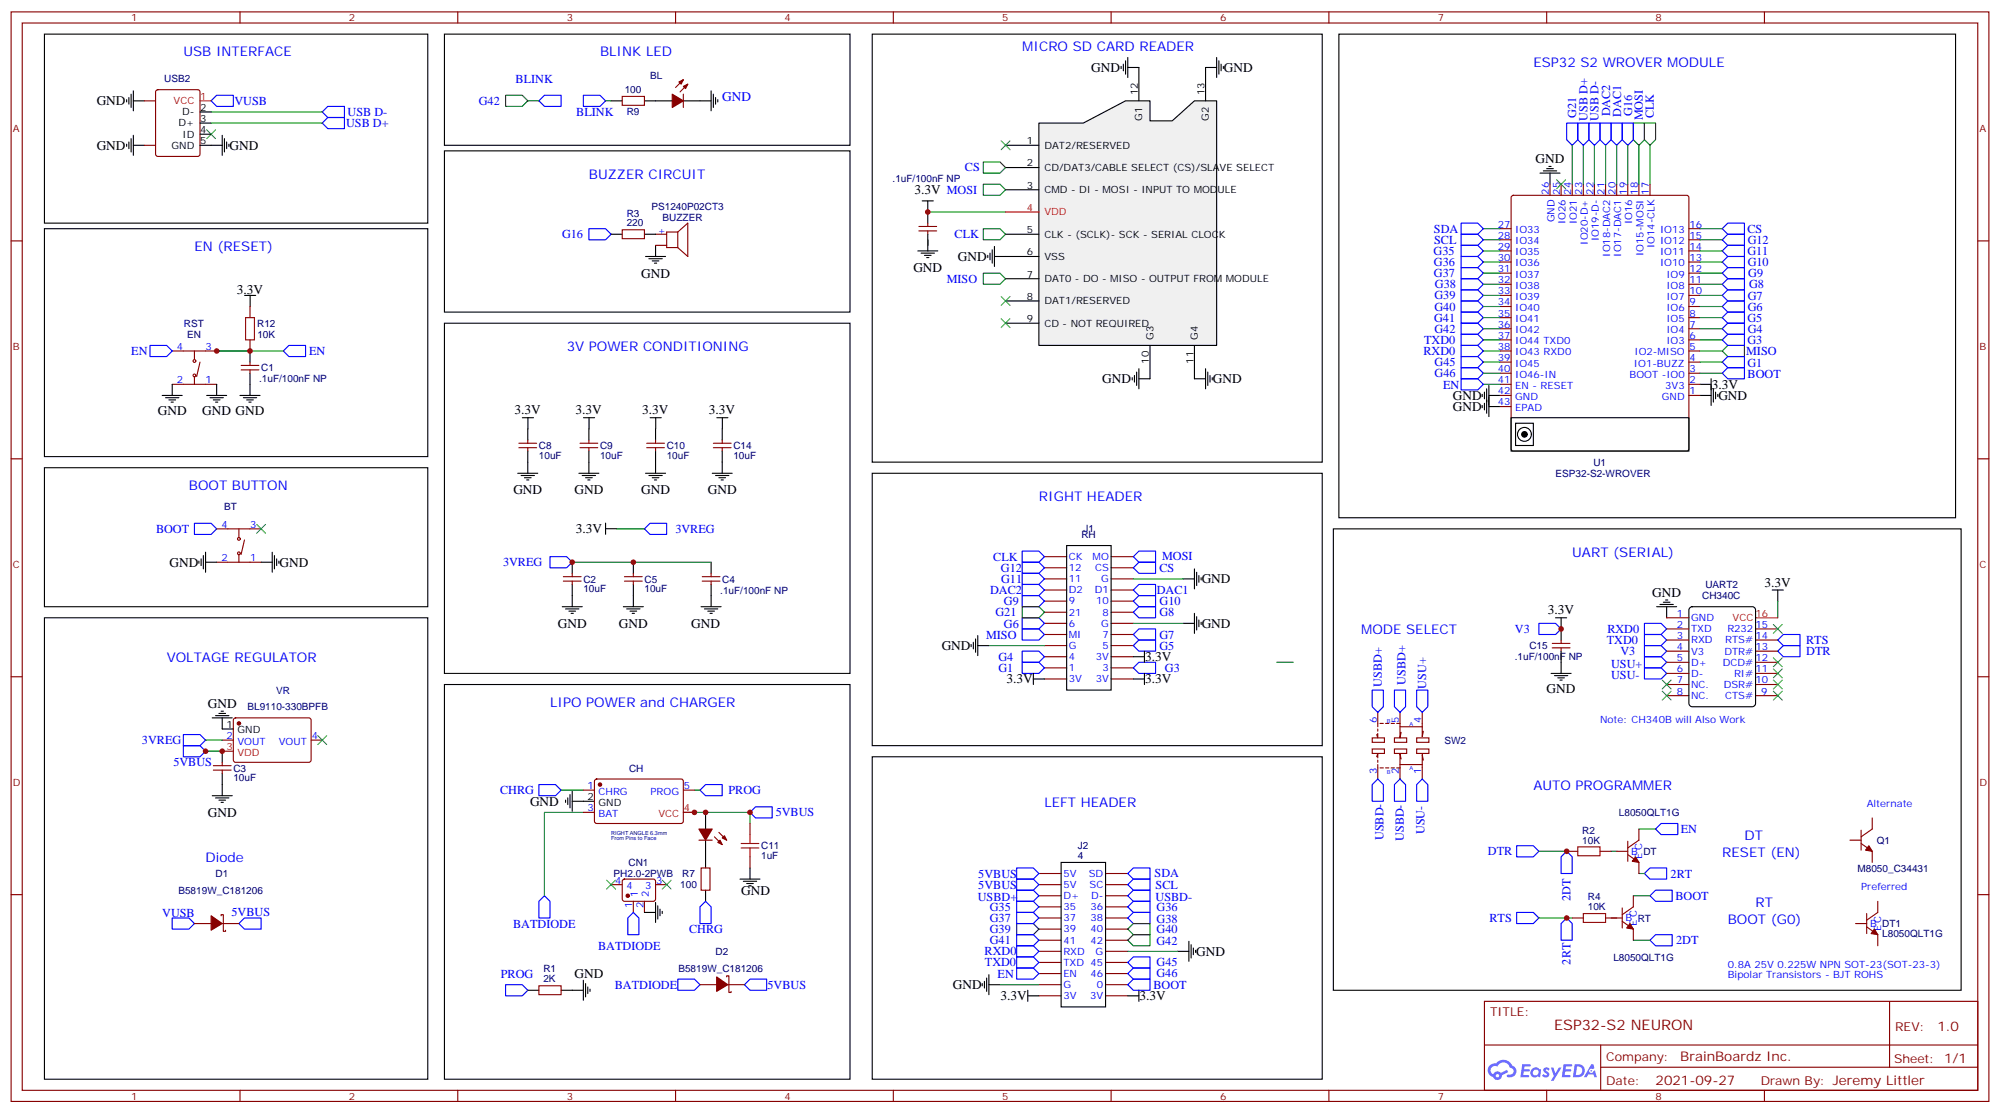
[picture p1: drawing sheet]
<svg xmlns="http://www.w3.org/2000/svg" width="635mm" height="353mm" viewBox="0 0 635 353" stroke-linecap="round" stroke-linejoin="round" font-family="sans-serif">
<g fill="none" stroke="#870000" stroke-width=".35">
<path d="M3.5 3.8h628v345.7h-628zM7.1 7.3h620.8v338.7h-620.8zM76.2 3.8v3.5M145.3 3.8v3.5M214.5 3.8v3.5M283.6 3.8v3.5M352.8 3.8v3.5M421.9 3.8v3.5M491.1 3.8v3.5M560.2 3.8v3.5M3.5 76.4h3.6M627.9 76.4h3.6"/>
<path d="M3.5 145.6h3.6M627.9 145.6h3.6M3.5 214.7h3.6M627.9 214.7h3.6M3.5 283.9h3.6M627.9 283.9h3.6M471.3 317.7h156.6v28.3h-156.6zM599.9 317.8v20.8M471.3 331.6h156.5M508.2 338.6h119.6M508.2 331.6v14.1M76.2 346v3.5"/>
<path d="M145.3 346v3.5M214.5 346v3.5M283.6 346v3.5M352.8 346v3.5M421.9 346v3.5M491.1 346v3.5M560.2 346v3.5"/>
</g>
<g fill="#5487ff">
<path d="M490.3 338.9a1.22 1.22 0 0 1 1.7 .3l-.4 .6a.47 .47 0 0 0-.3-.4 .47 .47 0 0 0-.5 .1l.2 .3a1.14 1.14 0 0 1 .7 1.7 1.14 1.14 0 0 1-1.9 0l-.2-.2 .5-.5 .7 .4a.29 .29 0 0 0 .4-.2 .29 .29 0 0 0-.3-.4 1.04 1.04 0 0 1-.6-1.7z"/>
<path d="M483.3 337.7h2.4l.3 .2-.1 .5h-1.9l-.1 .9h1.5l.3 .3-.3 .4h-1.6l-.2 1.1 1.7 .1 .2 .3-.1 .3h-2.7z"/>
<path d="M496.5 337.7l2.6 .2-.1 .5h-1.8l-.1 .9h1.5l.3 .3-.4 .4h-1.6l-.1 1.1 1.7 .1 .2 .3-.2 .3h-2.6z"/>
<path d="M505.2 337.7h.7l.3 1.2-.6 .3a.69 .69 0 0 0-1 .3 .69 .69 0 0 0 .5 1 .69 .69 0 0 0 .8-.6l.5-.3 .6 2.2h-.8l-.2-.9h-1.8l-.5 .9h-.8z"/>
<path d="M492.4 338.8h.8l.6 1.8 1.1-1.8h.9l-2.6 4.2h-.8l.9-1.6z"/>
<path d="M500 337.7l-.6 4.1h1.3a2.11 2.11 0 0 0 2.5-2.1 2.11 2.11 0 0 0-2.5-2zM500.7 338.4a1.43 1.43 0 0 1 1.6 1.6 1.43 1.43 0 0 1-2 1.1z"/>
<path d="M486.3 339.3a1.54 1.54 0 0 0-.1 2.1 1.54 1.54 0 0 0 2.2 .2l.6 .2 .3-2.3-.6-.3a1.49 1.49 0 0 0-2.4 .1zM486.6 340.3a.94 .94 0 0 1 1.8 0 .94 .94 0 0 1-1.8 0z"/>
<path d="M473 338.1a2.18 2.18 0 0 0 1.1 3.7 1.44 1.44 0 0 0 1.6 .9 1.44 1.44 0 0 0 1.2-1.5l2-1-.5-.7-1.9 .9a1.47 1.47 0 0 0-2.4 .5 1.39 1.39 0 0 1-.7-2 1.39 1.39 0 0 1 2-.4 2.12 2.12 0 0 1 2.2-1.3 2.12 2.12 0 0 1 1.9 1.6 1.14 1.14 0 0 1 1.1 1.5 1.14 1.14 0 0 1-1.7 .7 .43 .43 0 0 0-.5 .3 .43 .43 0 0 0 .4 .5 1.98 1.98 0 0 0 2.5-1.2 1.98 1.98 0 0 0-1.2-2.5 3.1 3.1 0 0 0-5.3-.7l-.9 .1zM474.9 341.3a.55 .55 0 0 1 1.1 0 .55 .55 0 0 1-1.1 0z"/>
<circle cx="505.2" cy="339.8" r=".26"/>
</g>
<g fill="none" stroke="#000" stroke-width=".35">
<path d="M14.1 10.8h121.7v60h-121.7zM141.1 10.8h128.8v35.3h-128.8zM276.9 10.8h142.9v135.8h-142.9zM194 32h3.6M204.6 32h8.8M217 32h8.8M225.8 28.8v6.4M226.5 29.9v4.2M227.2 30.9v2.2M227.9 31.6v.7M67 46.1h3.6M70.6 42.9v6.4"/>
<path d="M71.3 44v4.2M72 45v2.2M72.7 45.8v.7M208.1 77.9v3.5M205 81.4h6.3M206 82.1h4.3M207.1 82.8h2.1M207.8 83.5h.7M179.6 253.9v.7M180.3 253.2v2.1M181 252.1v4.3M181.7 254.2h3.5"/>
<path d="M181.7 251.1v6.3M224 271.9v3.5M234.9 278.9h6.4M236 279.6h4.2M238.1 275.4v3.5M224 282.5v3.5M237.1 280.4h2.1M237.8 281.1h.7M181.7 314.2h3.5M185.2 311v6.4M185.9 312.1v4.2M186.6 313.2v2.1"/>
<path d="M187.3 313.9v.7"/>
</g>
<path d="M217 257.8h21.1v3.5" fill="none" stroke="#008700" stroke-width=".35"/>
<path d="M68.8 30.2h5.3v3.6h-5.3l-1.8-1.8zM104.1 37.3h5.3v3.5h-5.3l-1.8-1.7zM104.1 33.8h5.3v3.5h-5.3l-1.8-1.8zM222.2 250.7l1.8-1.7h5.3v3.5h-5.3zM239.9 256h5.3v3.5h-5.3l-1.8-1.7zM160.5 312.5h5.3l1.8 1.7-1.8 1.8h-5.3z" fill="none" stroke="#00f" stroke-width=".35"/>
<path d="M197.6 30.6h7v2.8h-7zM217 25.3l-2.5 2.5M217 29.9v4.2M218.4 26.7l-2.5 2.5M222.6 275.4h2.8v7.1h-2.8z" fill="none" stroke="#870000" stroke-width=".35"/>
<g fill="#870000" stroke="#870000" stroke-width=".35">
<path d="M213.4 29.9l3.6 2.1-3.6 2.1z"/>
<path d="M217 27.4l1.4-.7-.7 1.4z"/>
<path d="M215.5 26l1.5-.7-.7 1.4z"/>
</g>
<path d="M329.8 39.1h14.2l13.4-7.1h7.7v6.3h7.1l7-6.3h7.1v77.6h-56.5z" fill="#f0f0f0" stroke="#000" stroke-width=".35"/>
<g fill="none" stroke="#000" stroke-width=".35">
<path d="M357.4 19.3v4.2M358.1 18.2v6.4M386.3 18.2v6.4M387 19.3v4.2M425.1 10.8h195.8v153.5h-195.8zM40.2 31.6v.7M40.9 30.9v2.2M41.6 29.9v4.2M42.3 32h3.6M42.3 28.8v6.4M63.5 35.5h3.5M63.5 39.1h3.5"/>
<path d="M356 21.1v.7M356.7 20.4v2.1M358.1 21.4h3.5v10.6M386.3 21.4h-3.5v10.6M387.7 20.4v2.1M388.4 21.1v.7M40.2 45.8v.7M40.9 45v2.2M41.6 44v4.2M42.3 46.1h3.6M42.3 42.9v6.4M63.5 46.1h3.5"/>
<path d="M63.5 42.6h3.5M141.1 47.9h128.8v51.1h-128.8zM319.3 46.1h10.5M319.3 53.2h10.5M488.9 54.9h6.4M490 54.2h4.2M491.1 53.5h2.1M491.8 52.8h.7M492.1 54.9v3.6M14.1 72.6h121.7v72.3h-121.7zM194 74.3h3.6M204.6 74.3h3.5"/>
<path d="M291.4 79.6h6.3M292.8 63.7h3.5M294.6 63.7v7.1M294.6 74.3v5.3M315 79.3v4.2M315.7 78.2v6.4M319.3 60.2h10.5M319.3 74.3h10.5M77.7 93.7h3.5M79.4 93.7v3.6M292.5 80.3h4.2M293.5 81h2.1"/>
<path d="M294.2 81.7h.7M313.6 81v.7M314.3 80.3v2.1M315.7 81.4h14.1M319.3 88.4h10.5M319.3 95.5h10.5M79.4 111.4v3.5M79.4 118.4v7.1M141.1 102.6h128.8v111.1h-128.8zM319.3 102.6h10.5M359.5 119.8v.7M360.2 119.1v2.1"/>
<path d="M360.9 118.1v4.2M361.6 117v6.4M365.1 109.6v10.6h-3.5M379.2 109.6v10.6h3.6M382.8 117v6.4M383.5 118.1v4.2M384.2 119.1v2.1M384.9 119.8v.7M51.5 125.5h6.4M52.6 126.2h4.2M53.6 126.9h2.1M54.3 127.6h.7"/>
<path d="M54.7 122v3.5M65.6 125.5h6.4M66.7 126.2h4.2M67.7 126.9h2.1M68.4 127.6h.7M68.8 122v3.5M76.2 125.5h6.3M77.3 126.2h4.2M78.3 126.9h2.1M79 127.6h.7M165.9 132.5h3.5M167.6 136.1v3.5"/>
<path d="M167.6 132.5v3.6M185.3 132.5h3.5M187 132.5v7.1M206.4 132.5h3.6M208.1 136.1v3.5M208.2 132.5v3.6M227.6 132.5h3.5M229.3 136.1v3.5M229.4 132.5v3.6M470.6 125.1v.7M470.6 128.7v.7M471.3 124.4v2.1"/>
<path d="M471.3 128v2.1M472 123.4v7.7M472.7 125.5h3.5M472.7 122.3v9.9M472.7 129h3.5M479.8 132.5h56.4v10.6h-56.4zM481.2 134.3h5.6v7.1h-5.6zM539.8 125.5h3.5M539.8 122h3.5M543.3 120.2v8.5M544 123.4v4.2M544.7 124.4v2.1"/>
<path d="M545.4 125.1v.7M14.1 148.4h121.7v44.1h-121.7zM164.4 150.2h6.3M165.5 150.9h4.2M166.5 151.6h2.1M167.2 152.3h.7M167.6 143.1v7.1M183.8 150.2h6.3M184.9 150.9h4.2M185.9 151.6h2.1M186.6 152.3h.7M187 143.1v7.1"/>
<path d="M205 150.2h6.3M206 150.9h4.3M207.1 151.6h2.1M207.8 152.3h.7M208.1 143.1v7.1M226.1 150.2h6.4M227.2 150.9h4.2M228.2 151.6h2.2M229 152.3h.7M229.3 143.1v7.1M276.9 150.2h142.9v86.4h-142.9zM63.1 178v.8"/>
<path d="M63.9 177.3v2.2M64.6 176.3v4.2M65.3 178.4h3.5M65.3 175.2v6.4M82.9 178.4h3.5M86.4 175.2v6.4M87.1 176.3v4.2M87.8 177.3v2.2M88.5 178v.8M181.7 178.4v3.5M192.3 167.8h3.5M192.3 166v3.5"/>
<path d="M201.1 178.4v3.5M225.8 178.4v3.5M338.7 173.1h14.1v45.9h-14.1zM423.3 167.8h199.4v146.4h-199.4zM14.1 196h121.7v146.4h-121.7zM178.5 192.5h6.4M179.6 193.2h4.2M180.6 193.9h2.1M181.3 194.6h.7M181.7 185.5v7M197.9 192.5h6.4M199 193.2h4.2"/>
<path d="M200 193.9h2.1M200.7 194.6h.7M201.1 185.5v7M222.6 192.5h6.4M223.7 193.2h4.2M224.7 193.9h2.1M225.4 194.6h.7M225.8 185.5v7M375.7 183.7h3.5M375.7 197.8h3.5M379.2 180.5v6.4M379.2 194.6v6.4"/>
<path d="M379.9 181.6v4.2M379.9 195.7v4.2M380.6 182.6v2.1M380.6 196.7v2.2M381.4 183.3v.7M381.4 197.4v.8M493.9 196h3.5M495.7 196v7.1M526 192.5h6.3M527 191.8h4.3M528.1 191.1h2.1M528.8 190.4h.7"/>
<path d="M529.2 192.5v3.5M536.5 192.9l.8-.4h19l.9 .4 .2 .7v29.6l-.5 .9-.6 .2h-19l-.9-.5-.2-.6v-29.6zM562.7 187.2h3.5M564.4 187.2v3.5M141.1 217.2h128.8v125.2h-128.8zM308.3 204.5v.7M309 203.8v2.1M309.7 202.7v4.3M310.4 204.9h3.6M310.4 201.7v6.3M328.1 215.4h3.5M328.1 213.7v3.5"/>
<path d="M359.8 215.4h3.6M359.8 208.4h3.6M363.4 206.6v3.5M363.4 213.7v3.5M492.5 213.7h6.3M493.5 214.4h4.3M494.6 215.1h2.1M495.3 215.8h.7M495.7 206.6v7.1M67.4 227.8h6.3M68.4 227.1h4.3M69.5 226.4h2.1"/>
<path d="M70.2 225.7h.7M70.6 227.8v3.5h3.5M70.6 238.4v3.5M67.4 252.5h6.3M68.4 253.2h4.3M69.5 253.9h2.1M70.2 254.6h.7M70.6 245.4v7.1M185.2 254.2h3.5M224 257.8v5.3M276.9 240.1h142.9v102.3h-142.9zM224 266.6v5.3"/>
<path d="M336.9 273.6h14.1v45.9h-14.1zM204.6 289.5h3.5M208.1 286.3v6.4M208.8 287.4v4.2M209.5 288.5v2.1M210.3 289.2v.7M377.5 298.7v6.3M378.2 299.8v4.2M167.6 314.2h3.5M178.2 314.2h3.5M311.9 312.1v.7M312.6 311.4v2.1"/>
<path d="M313.3 310.3v4.3M314 312.5h3.5M314 309.3v6.3M326.3 316h3.5M326.3 314.2v3.5M358.1 316h3.5M361.6 314.2v3.5M373.9 301.9h3.6M378.9 300.8v2.1M379.6 301.5v.7"/>
<circle cx="484" cy="137.8" r="2.2"/>
</g>
<path d="M63.5 32h3.5M319.3 67.3h10.5M557.4 196h7M70.6 238.4h3.5M217 257.8h3.5" fill="none" stroke="#f00" stroke-width=".35"/>
<path d="M160.5 30.2h5.3l1.8 1.8-1.8 1.8h-5.3zM518.6 39.1h3.5v5.2l-1.8 1.8-1.7-1.8zM522.1 39.1h3.5v5.2l-1.7 1.8-1.8-1.8zM312.2 51.4h5.3l1.8 1.8-1.8 1.7h-5.3zM312.2 58.5h5.3l1.8 1.7-1.8 1.8h-5.3zM312.2 72.6h5.3l1.8 1.7-1.8 1.8h-5.3zM312.2 86.7h5.3l1.8 1.7-1.8 1.8h-5.3zM548.6 109.6h5.3v3.5h-5.3l-1.8-1.7zM324.6 192.5h5.2l1.8 1.8-1.8 1.7h-5.2zM358.1 294.8l1.7-1.7h5.3v3.5h-5.3zM358.1 298.3l1.7-1.7h5.3v3.5h-5.3z" fill="none" stroke="#060" stroke-width=".35"/>
<g fill="none" stroke="#3c3" stroke-width=".35">
<path d="M65.6 41.2l2.8 2.8M68.4 41.2l-2.8 2.8M317.9 44.7l2.8 2.8M320.7 44.7l-2.8 2.8M494.2 57l2.9 2.9M497.1 57l-2.9 2.9M317.9 94.1l2.8 2.8M320.7 94.1l-2.8 2.8M317.9 101.1l2.8 2.9M320.7 101.1l-2.8 2.9M81.5 166.4l2.8 2.8M84.3 166.4l-2.8 2.8"/>
<path d="M563 198.2l2.9 2.8M565.9 198.2l-2.9 2.8M527.8 215.8l2.8 2.8M527.8 219.3l2.8 2.8M530.6 215.8l-2.8 2.8M530.6 219.3l-2.8 2.8M563 219.3l2.9 2.8M563 215.8l2.9 2.8M563 212.3l2.9 2.8M563 208.7l2.9 2.9M565.9 219.3l-2.9 2.8M565.9 215.8l-2.9 2.8"/>
<path d="M565.9 212.3l-2.9 2.8M565.9 208.7l-2.9 2.9M100.9 233.4l2.8 2.9M103.7 233.4l-2.8 2.9M192.6 279.3l2.8 2.8M195.4 279.3l-2.8 2.8M210.3 279.3l2.8 2.8M213.1 279.3l-2.8 2.8"/>
</g>
<g fill="none" stroke="#870000" stroke-width=".35">
<path d="M45.9 32h3.5M49.6 28.7l.5-.2h12.7l.6 .4 .1 20-.5 .7h-12.9l-.7-.4v-20zM45.9 46.1h3.5M492.1 58.5v3.5M495.7 58.5v3.5M499.2 58.5v3.5M502.7 58.5v3.5M506.2 58.5v3.5M509.8 58.5v3.5M513.3 58.5v3.5M516.8 58.5v3.5M520.3 58.5v3.5"/>
<path d="M523.9 58.5v3.5M197.6 72.9h7v2.8h-7zM208.1 74.3h3.6M208.1 77.9h3.6M215.2 73.6l3.2-2.8v10.6l-3.2-2.8M215.2 73.6v5M215.2 73.6h-3.5v5h3.5M291.7 73.3h5.7M291.7 71.9h5.7M294.6 70.8v1.1M294.6 73.3v1M476.2 79.6h3.6"/>
<path d="M476.2 76.1h3.6M476.2 72.6h3.6M480 62.2l.5-.2h55l.5 .2 .2 .5v79.7l-.2 .5-.5 .2h-55l-.5-.2-.2-.5v-79.7zM536.2 79.6h3.6M536.2 76.1h3.6M536.2 72.6h3.6M79.4 97.3v3.5M476.2 97.3h3.6M476.2 93.7h3.6M476.2 90.2h3.6M476.2 86.7h3.6M476.2 83.1h3.6"/>
<path d="M536.2 97.3h3.6M536.2 93.7h3.6M536.2 90.2h3.6M536.2 86.7h3.6M536.2 83.1h3.6M54.7 111.4h14.1M61.7 111.4v2.4M61.7 119.5v2.5M63.5 114.9l-1.1 4.6M76.6 116h5.6M76.6 117.4h5.6M79.4 107.8v3.6"/>
<path d="M79.4 114.9v1.1M79.4 117.4v1M476.2 118.4h3.6M476.2 114.9h3.6M476.2 111.4h3.6M476.2 107.8h3.6M476.2 104.3h3.6M476.2 100.8h3.6M536.2 118.4h3.6M536.2 114.9h3.6M536.2 111.4h3.6M536.2 107.8h3.6"/>
<path d="M536.2 104.3h3.6M536.2 100.8h3.6M54.7 122h14.1M167.6 139.6v1.1M187 139.6v1.1M208.1 139.6v1.1M229.3 139.6v1.1M476.2 125.5h3.6M476.2 122h3.6M476.2 129h3.6M536.2 125.5h3.6M536.2 122h3.6"/>
<path d="M164.7 142.1h5.7M164.7 140.7h5.7M167.6 142.1v1M184.1 142.1h5.7M184.1 140.7h5.7M187 142.1v1M205.3 142.1h5.7M205.3 140.7h5.7M208.1 142.1v1M226.5 142.1h5.6M226.5 140.7h5.6M229.3 142.1v1"/>
<path d="M68.8 167.8h14.1M68.8 178.4h14.1M75.8 167.8v2.5M75.8 175.9v2.5M77.6 171.3l-1 4.6M331.6 176.6h7.1M352.8 176.6h7M178.9 183h5.6M178.9 184.4h5.6M181.7 181.9v1.1M181.7 184.4v1.1M198.3 183h5.6"/>
<path d="M198.3 184.4h5.6M201.1 181.9v1.1M201.1 184.4v1.1M223 183h5.6M223 184.4h5.6M225.8 181.9v1.1M225.8 184.4v1.1M331.6 180.2h7.1M331.6 183.7h7.1M331.6 187.2h7.1M331.6 190.7h7.1M331.6 194.3h7.1"/>
<path d="M331.6 197.8h7.1M352.8 180.2h7M352.8 183.7h7M352.8 187.2h7M352.8 190.7h7M352.8 194.3h7M352.8 197.8h7M529.2 199.6h7M529.2 196h7M557.4 199.6h7M331.6 201.3h7.1M331.6 204.9h7.1"/>
<path d="M331.6 208.4h7.1M331.6 211.9h7.1M331.6 215.4h7.1M352.8 201.3h7M352.8 204.9h7M352.8 208.4h7M352.8 211.9h7M352.8 215.4h7M492.8 205.6h5.7M492.8 204.2h5.7M495.7 203.1v1.1M495.7 205.6v1"/>
<path d="M529.2 203.1h7M529.2 206.6h7M529.2 210.1h7M529.2 213.7h7M529.2 217.2h7M557.4 203.1h7M557.4 206.6h7M557.4 210.1h7M557.4 213.7h7M557.4 217.2h7M70.6 234.8h3.5M74.3 228l.5-.2h23.5l.5 .7-.1 13-.6 .4-23.6-.1-.4-.6v-12.7z"/>
<path d="M98.8 234.8h3.5M435.7 234.1h3.9v1.4h-3.9zM435.7 237.7h3.9v1.4h-3.9zM437.4 232.7v1.4l-.3-1M437.4 226v4.6M437.4 231.3v.7M438.1 229.6h1.1M439.9 229.6h1.1M441.7 229.6h1M442.7 234.1h3.9v1.4h-3.9zM442.7 237.7h3.9v1.4h-3.9zM443.4 229.6h1.1"/>
<path d="M444.5 229.6v4.5l.4-1.7M444.5 230.6h7.1M444.5 226v3.6M449.8 234.1h3.9v1.4h-3.9zM449.8 237.7h3.9v1.4h-3.9zM451.6 230.6v3.2l.3-1.8M451.6 226v4.6M529.2 220.7h7M557.4 220.7h7M67.7 244.4h5.7M67.7 243h5.7M70.6 241.9v1.1"/>
<path d="M70.6 244.4v1M185.2 250.7h3.5M185.2 257.8h3.5M189 247.4l.4-.2h27.1l.5 .7-.1 13-.6 .4-27.1-.1-.5-.6v-12.7zM217 250.7h3.5M437.1 240.1l.3-1v1.4M437.4 241.2v.7M437.4 242.6v4.6M438.1 243.7h1.1M439.9 243.7h1.1M441.7 243.7h1M443.4 243.7h1.1"/>
<path d="M444.5 242.6h7.1M444.5 243.7v3.5M444.9 240.8l-.4-1.7v4.6M451.6 242.6v4.6M451.9 241.2l-.3-1.8v3.2M594.4 259.5v3.6l-3.5 2.4M197.8 279.1l.5-.2 9.4 .1 .4 .6v6l-.7 .4-9.4-.1-.4-.6v-5.7zM221.9 266.6h4.2M226.8 265.5l2.5 2.5M228.2 264.1l2.5 2.5M238.1 261.3v3.5M238.1 271.9v3.5"/>
<path d="M329.8 277.2h7.1M351 277.2h7.1M497.4 270.1h3.5M508 270.1h3.5M513.3 270.1h3.5M516.8 271.2l3.5 2.4v3.6M516.8 266.9v6.4M520.3 263.1v3.5l-3.5 2.5M587.4 266.6h3.5M590.9 267.7l3.5 2.4v3.5M590.9 263.4v6.4M61.7 293.1h5.3"/>
<path d="M70.2 290.6v-.4h.7v5.3h.7v-.3M70.6 293.1h5.2M194 280.7h3.6M201.1 286v3.5M204.6 286v3.5M208.1 280.7h3.6M329.8 298.3h7.1M329.8 294.8h7.1M329.8 291.3h7.1M329.8 287.8h7.1M329.8 284.2h7.1M329.8 280.7h7.1"/>
<path d="M351 298.3h7.1M351 294.8h7.1M351 291.3h7.1M351 287.8h7.1M351 284.2h7.1M351 280.7h7.1M499.2 291.3h3.5M509.8 291.3h5.3M515.1 292.3l3.5 2.5v3.5M515.1 288.1v6.4M518.6 284.2v3.6l-3.5 2.4M589.1 293.1h3.6"/>
<path d="M592.7 294.1l3.5 2.5v3.5M592.7 289.9v6.3M596.2 286v3.5l-3.5 2.5M171.1 312.8h7.1v2.8h-7.1zM222.2 312.5h5.3M230.7 310v-.4h.7v5.3h.7v-.3M231.1 312.5h5.3M329.8 316h7.1M329.8 312.5h7.1M329.8 308.9h7.1M329.8 305.4h7.1M329.8 301.9h7.1"/>
<path d="M351 316h7.1M351 312.5h7.1M351 308.9h7.1M351 305.4h7.1M351 301.9h7.1"/>
<circle cx="61.7" cy="114.5" r=".44"/>
<circle cx="61.7" cy="119.1" r=".44"/>
<circle cx="75.8" cy="175.6" r=".44"/>
<circle cx="75.8" cy="171" r=".44"/>
</g>
<g fill="none" stroke="#008700" stroke-width=".35">
<path d="M67 35.5h35.3M67 39.1h35.3M167.6 32h3.5M192.3 32h1.7M499.2 46.1v12.4M502.7 46.1v12.4M506.2 46.1v12.4M509.8 46.1v12.4M513.3 46.1v12.4M516.8 46.1v12.4M520.3 46.1v12.4M523.9 46.1v12.4"/>
<path d="M294.6 67.3h24.7M294.6 76.1v1.8M471 72.6h5.2M471 76.1h5.2M471 79.6h5.2M539.8 72.6h7M539.8 76.1h7M539.8 79.6h7M471 90.2h5.2M471 93.7h5.2M471 97.3h5.2M471 83.1h5.2"/>
<path d="M471 86.7h5.2M539.8 90.2h7M539.8 93.7h7M539.8 97.3h7M539.8 83.1h7M539.8 86.7h7M68.8 111.4h21.2M471 118.4h5.2M471 114.9h5.2M471 111.4h5.2M471 107.8h5.2M471 104.3h5.2"/>
<path d="M471 100.8h5.2M539.8 118.4h7M539.8 114.9h7M539.8 111.4h7M539.8 107.8h7M539.8 104.3h7M539.8 100.8h7M471 122h5.2M181.7 178.4h44.1M195.8 167.8h8.8M359.8 183.7h15.9M359.8 197.8h15.9"/>
<path d="M564.4 190.7v5.3M314 204.9h17.6M405.3 210.1h5.3M65.3 234.8h5.3M65.3 238.4h5.3M178.2 250.7h7M185.2 257.8h-12.3v26.4M220.5 250.7h1.7M488.6 270.1h8.8M511.5 270.1h1.8M520.3 263.1h5.3M520.3 277.2h1.8"/>
<path d="M488.6 291.3h10.6M518.6 284.2h5.3M518.6 298.3h5.3M317.5 312.5h12.3M358.1 301.9h15.8"/>
</g>
<path d="M78 100.8h2.8v7h-2.8zM235.3 269.1h5.6M235.3 267.7h5.6M238.1 264.8v2.9M238.1 269.1v2.8M500.9 268.7h7.1v2.8h-7.1zM502.7 289.9h7.1v2.8h-7.1z" fill="none" stroke="#a10000" stroke-width=".35"/>
<g fill="#870000" stroke="#870000" stroke-width=".35">
<path d="M221.9 263.1h4.2l-2.1 3.5z"/>
<path d="M227.9 267.3l.7-.7 .7 1.4z"/>
<path d="M230 265.2l.7 1.4-1.4-.7z"/>
<path d="M67 290.6l3.6 2.5-3.6 2.1z"/>
<path d="M227.5 310l3.6 2.5-3.6 2.1z"/>
<path d="M593.4 268.4l1 1.7-2.1-.3z"/>
<path d="M595.1 294.8l1.1 1.8-2.1-.4z"/>
<path d="M519.3 271.9l1 1.7-2.1-.3z"/>
<path d="M517.5 293.1l1.1 1.7-2.1-.3z"/>
<circle cx="199.3" cy="284.2" r=".53"/>
<circle cx="190.5" cy="249" r=".53"/>
<circle cx="75.8" cy="229.6" r=".53"/>
</g>
<g fill="none" stroke="#00f" stroke-width=".35">
<path d="M172.9 30.2h5.3v3.6h-5.3l-1.8-1.8zM185.2 30.2h5.3l1.8 1.8-1.8 1.8h-5.3zM497.4 39.1h3.5v5.2l-1.7 1.8-1.8-1.8zM500.9 39.1h3.6v5.2l-1.8 1.8-1.8-1.8zM504.5 39.1h3.5v5.2l-1.8 1.8-1.7-1.8zM508 39.1h3.5v5.2l-1.7 1.8-1.8-1.8zM511.5 39.1h3.6v5.2l-1.8 1.8-1.8-1.8zM515.1 39.1h3.5v5.2l-1.8 1.8-1.7-1.8zM187 72.6h5.3l1.7 1.7-1.7 1.8h-5.3zM463.9 70.8h5.3l1.8 1.8-1.8 1.7h-5.3zM463.9 74.3h5.3l1.8 1.8-1.8 1.8h-5.3zM463.9 77.9h5.3l1.8 1.7-1.8 1.8h-5.3z"/>
<path d="M546.8 76.1l1.8-1.8h5.3v3.6h-5.3zM546.8 72.6l1.8-1.8h5.3v3.5h-5.3zM548.6 77.9h5.3v3.5h-5.3l-1.8-1.8zM463.9 88.4h5.3l1.8 1.8-1.8 1.8h-5.3zM463.9 92h5.3l1.8 1.7-1.8 1.8h-5.3zM463.9 95.5h5.3l1.8 1.8-1.8 1.7h-5.3zM463.9 99h5.3l1.8 1.8-1.8 1.8h-5.3zM463.9 81.4h5.3l1.8 1.7-1.8 1.8h-5.3zM463.9 84.9h5.3l1.8 1.8-1.8 1.7h-5.3zM546.8 90.2l1.8-1.8h5.3v3.6h-5.3zM548.6 84.9h5.3v3.5h-5.3l-1.8-1.7zM548.6 81.4h5.3v3.5h-5.3l-1.8-1.8z"/>
<path d="M548.6 92h5.3v3.5h-5.3l-1.8-1.8zM548.6 95.5h5.3v3.5h-5.3l-1.8-1.7zM548.6 99h5.3v3.6h-5.3l-1.8-1.8zM47.6 109.6h5.3l1.8 1.8-1.8 1.7h-5.3zM90 111.4l1.7-1.8h5.3v3.5h-5.3zM463.9 102.6h5.3l1.8 1.7-1.8 1.8h-5.3zM463.9 106.1h5.3l1.8 1.7-1.8 1.8h-5.3zM463.9 109.6h5.3l1.8 1.8-1.8 1.7h-5.3zM463.9 116.7h5.3l1.8 1.7-1.8 1.8h-5.3zM463.9 113.1h5.3l1.8 1.8-1.8 1.8h-5.3zM546.8 107.8l1.8-1.7h5.3v3.5h-5.3zM548.6 102.6h5.3v3.5h-5.3l-1.8-1.8z"/>
<path d="M548.6 113.1h5.3v3.6h-5.3l-1.8-1.8zM548.6 116.7h5.3v3.5h-5.3l-1.8-1.8zM463.9 120.2h5.3l1.8 1.8-1.8 1.7h-5.3zM61.7 166.1h5.3l1.8 1.7-1.8 1.8h-5.3zM174.6 176.6h5.3l1.8 1.8-1.8 1.8h-5.3zM204.6 167.8l1.8-1.7h5.3v3.5h-5.3zM324.6 178.4h5.2l1.8 1.8-1.8 1.7h-5.2zM324.6 174.9h5.2l1.8 1.7-1.8 1.8h-5.2zM361.6 174.9h5.3v3.5h-5.3l-1.8-1.8zM324.6 196h5.2l1.8 1.8-1.8 1.8h-5.2zM324.6 189h5.2l1.8 1.7-1.8 1.8h-5.2zM324.6 181.9h5.2l1.8 1.8-1.8 1.8h-5.2z"/>
<path d="M324.6 185.5h5.2l1.8 1.7-1.8 1.8h-5.2zM324.6 199.6h5.2l1.8 1.7-1.8 1.8h-5.2zM359.8 180.2l1.8-1.8h5.3v3.5h-5.3zM359.8 194.3l1.8-1.8h5.3v3.5h-5.3zM359.8 187.2l1.8-1.7h5.3v3.5h-5.3zM361.6 189h5.3v3.5h-5.3l-1.8-1.8zM361.6 199.6h5.3v3.5h-5.3l-1.8-1.8zM488.6 197.8h5.3l1.8 1.8-1.8 1.7h-5.3zM522.1 197.8h5.3l1.8 1.8-1.8 1.7h-5.3zM324.6 206.6h5.2l1.8 1.8-1.8 1.7h-5.2zM324.6 210.1h5.2l1.8 1.8-1.8 1.8h-5.2zM359.8 204.9l1.8-1.8h5.3v3.5h-5.3z"/>
<path d="M359.8 211.9l1.8-1.8h5.3v3.6h-5.3zM435.7 219h3.5v5.3l-1.8 1.7-1.7-1.7zM442.7 219h3.6v5.3l-1.8 1.7-1.8-1.7zM449.8 219h3.5v5.3l-1.7 1.7-1.8-1.7zM522.1 211.9h5.3l1.8 1.8-1.8 1.7h-5.3zM522.1 208.4h5.3l1.8 1.7-1.8 1.8h-5.3zM522.1 201.3h5.3l1.8 1.8-1.8 1.8h-5.3zM522.1 204.9h5.3l1.8 1.7-1.8 1.8h-5.3zM564.4 206.6l1.8-1.7h5.3v3.5h-5.3zM564.4 203.1l1.8-1.8h5.3v3.6h-5.3zM58.2 233.1h5.3l1.8 1.7-1.8 1.8h-5.3zM58.2 236.6h5.3l1.8 1.8-1.8 1.7h-5.3z"/>
<path d="M171.1 249h5.3l1.8 1.7-1.8 1.8h-5.3zM437.4 247.2l1.8 1.8v5.2h-3.5v-5.2zM444.5 247.2l1.8 1.8v5.2h-3.6v-5.2zM451.6 247.2l1.7 1.8v5.2h-3.5v-5.2zM322.8 275.4h5.3l1.7 1.8-1.7 1.7h-5.3zM322.8 278.9h5.3l1.7 1.8-1.7 1.8h-5.3zM358.1 277.2l1.7-1.8h5.3v3.5h-5.3zM481.5 268.4h5.3l1.8 1.7-1.8 1.8h-5.3zM497.4 270.1l1.8 1.8v5.3h-3.5v-5.3zM522.1 277.2l1.8-1.8h5.3v3.5h-5.3zM525.6 263.1l1.8-1.8h5.3v3.5h-5.3zM54.7 291.3h5.3l1.7 1.8-1.7 1.7h-5.3z"/>
<path d="M77.6 291.3h5.3v3.5h-5.3l-1.8-1.7zM171.1 286l1.8-1.8 1.7 1.8v5.3h-3.5zM199.3 291.3l1.8-1.8 1.7 1.8v5.3h-3.5zM224 286l1.8 1.8v5.3h-3.6v-5.3zM322.8 296.6h5.3l1.7 1.7-1.7 1.8h-5.3zM322.8 289.5h5.3l1.7 1.8-1.7 1.8h-5.3zM322.8 282.5h5.3l1.7 1.7-1.7 1.8h-5.3zM322.8 286h5.3l1.7 1.8-1.7 1.7h-5.3zM358.1 291.3l1.7-1.8h5.3v3.6h-5.3zM358.1 280.7l1.7-1.8h5.3v3.6h-5.3zM358.1 287.8l1.7-1.8h5.3v3.5h-5.3zM358.1 284.2l1.7-1.7h5.3v3.5h-5.3z"/>
<path d="M481.5 289.5h5.3l1.8 1.8-1.8 1.8h-5.3zM497.4 291.3l1.8 1.8v5.2h-3.5v-5.2zM523.9 284.2l1.7-1.7h5.3v3.5h-5.3zM523.9 298.3l1.7-1.7h5.3v3.5h-5.3zM215.2 310.7h5.3l1.7 1.8-1.7 1.7h-5.3zM236.4 312.5l1.7-1.8h5.3v3.5h-5.3zM322.8 300.1h5.3l1.7 1.8-1.7 1.7h-5.3zM322.8 303.6h5.3l1.7 1.8-1.7 1.8h-5.3zM322.8 307.2h5.3l1.7 1.7-1.7 1.8h-5.3zM358.1 308.9l1.7-1.7h5.3v3.5h-5.3zM358.1 305.4l1.7-1.8h5.3v3.6h-5.3zM358.1 312.5l1.7-1.8h5.3v3.5h-5.3z"/>
</g>
<circle cx="484" cy="137.8" r=".88" fill="#000" stroke="#000" stroke-width=".35"/>
<path d="M322.8 293.1h5.3l1.7 1.7-1.7 1.8h-5.3z" fill="none" stroke="#006" stroke-width=".35"/>
<g fill="#c00">
<circle cx="79.4" cy="111.4" r=".88"/>
<circle cx="68.8" cy="111.4" r=".88"/>
<circle cx="181.7" cy="178.4" r=".88"/>
<circle cx="201.1" cy="178.4" r=".88"/>
<circle cx="294.6" cy="67.3" r=".88"/>
<circle cx="495.7" cy="199.6" r=".88"/>
<circle cx="497.4" cy="291.3" r=".88"/>
<circle cx="238.1" cy="257.8" r=".88"/>
<circle cx="224" cy="257.8" r=".88"/>
<circle cx="220.5" cy="257.8" r=".88"/>
<circle cx="70.6" cy="238.4" r=".88"/>
<circle cx="65.3" cy="238.4" r=".88"/>
<circle cx="497.4" cy="270.1" r=".88"/>
</g>
<text font-size="4.6" fill="#800" x="493.4" y="326.8">ESP32-S2 NEURON</text>
<g font-size="4.2" fill="#00f">
<text x="58.2" y="17.9">USB INTERFACE</text>
<text x="190.5" y="17.9">BLINK LED</text>
<text x="324.6" y="16.1">MICRO SD CARD READER</text>
<text x="486.8" y="21.4">ESP32 S2 WROVER MODULE</text>
<text x="229.3" y="32">GND</text>
<text x="187" y="56.7">BUZZER CIRCUIT</text>
<text x="61.7" y="79.6">EN (RESET)</text>
<text x="179.9" y="111.4">3V POWER CONDITIONING</text>
<text x="60" y="155.5">BOOT BUTTON</text>
<text x="329.8" y="159">RIGHT HEADER</text>
<text x="499.2" y="176.6">UART (SERIAL)</text>
<text x="432.2" y="201.3">MODE SELECT</text>
<text x="52.9" y="210.1">VOLTAGE REGULATOR</text>
<text x="174.6" y="224.3">LIPO POWER and CHARGER</text>
<text x="486.8" y="250.7">AUTO PROGRAMMER</text>
<text x="331.6" y="256">LEFT HEADER</text>
<text x="553.9" y="266.6">DT</text>
<text x="65.3" y="273.6">Diode</text>
<text x="546.8" y="271.9">RESET (EN)</text>
<text x="557.4" y="287.8">RT</text>
<text x="548.6" y="293.1">BOOT (G0)</text>
</g>
<g font-size="4.2">
<text x="346.4" y="22.8">GND</text>
<text x="388.6" y="22.8">GND</text>
<text x="30.7" y="33.4">GND</text>
<text x="30.7" y="47.5">GND</text>
<text x="72.9" y="47.5">GND</text>
<text x="487.5" y="51.6">GND</text>
<text x="290.4" y="61.7">3.3V MOSI</text>
<text x="304.1" y="82.8">GND</text>
<text x="203.6" y="88.1">GND</text>
<text x="290" y="86.3">GND</text>
<text x="75.2" y="93.4">3.3V</text>
<text x="350" y="121.6">GND</text>
<text x="385.1" y="121.6">GND</text>
<text x="543.5" y="123.3">3.3V</text>
<text x="50.1" y="131.6">GND</text>
<text x="64.2" y="131.6">GND GND</text>
<text x="163.3" y="131.4">3.3V</text>
<text x="182.7" y="131.4">3.3V</text>
<text x="203.9" y="131.4">3.3V</text>
<text x="225.1" y="131.4">3.3V</text>
<text x="461.3" y="130.4">GND</text>
<text x="461.3" y="126.9">GND</text>
<text x="545.6" y="126.9">GND</text>
<text x="163" y="156.9">GND</text>
<text x="182.4" y="156.9">GND</text>
<text x="203.6" y="156.9">GND</text>
<text x="224.7" y="156.9">GND</text>
<text x="182.8" y="169.3">3.3V</text>
<text x="53.8" y="179.8">GND</text>
<text x="88.7" y="179.8">GND</text>
<text x="381.5" y="185.1">GND</text>
<text x="524.6" y="189.3">GND</text>
<text x="560.3" y="186.1">3.3V</text>
<text x="491.5" y="194.9">3.3V</text>
<text x="177.1" y="199.2">GND</text>
<text x="196.5" y="199.2">GND</text>
<text x="219.4" y="199.2">GND</text>
<text x="381.5" y="199.2">GND</text>
<text x="299" y="206.3">GND</text>
<text x="363.5" y="209.8">3.3V</text>
<text x="319.6" y="216.9">3.3V</text>
<text x="363.5" y="216.9">3.3V</text>
<text x="491" y="219.9">GND</text>
<text x="66" y="224.6">GND</text>
<text x="168.3" y="255.7">GND</text>
<text x="66" y="259.2">GND</text>
<text x="235.3" y="283.9">GND</text>
<text x="379.8" y="303.3">GND</text>
<text x="182.4" y="310.4">GND</text>
<text x="302.5" y="313.9">GND</text>
<text x="317.7" y="317.4">3.3V</text>
<text x="361.8" y="317.4">3.3V</text>
</g>
<g font-size="4.2" fill="#800">
<text x="615.1" y="327">1.0</text>
<text x="533.5" y="336.6">BrainBoardz Inc.</text>
<text x="525.6" y="344.2">2021-09-27</text>
</g>
<g font-size="3.9" fill="#00f">
<text x="163.7" y="26.2">BLINK</text>
<text x="74.5" y="33.2">VUSB</text>
<text x="152" y="33.2">G42</text>
<text x="109.9" y="40.4">USB D+</text>
<text x="110.4" y="36.8">USB D-</text>
<text x="183" y="36.8">BLINK</text>
<text x="500.5" y="37.3" transform="rotate(-90 500.5 37.3)">G21</text>
<text x="504" y="38.4" transform="rotate(-90 504 38.4)">USB D+</text>
<text x="507.5" y="38.4" transform="rotate(-90 507.5 38.4)">USB D-</text>
<text x="511.2" y="37" transform="rotate(-90 511.2 37)">DAC2</text>
<text x="514.7" y="37.1" transform="rotate(-90 514.7 37.1)">DAC1</text>
<text x="518.2" y="36.9" transform="rotate(-90 518.2 36.9)">G16</text>
<text x="521.6" y="38.2" transform="rotate(-90 521.6 38.2)">MOSI</text>
<text x="525.1" y="37.5" transform="rotate(-90 525.1 37.5)">CLK</text>
<text x="306.4" y="54.4">CS</text>
<text x="178.4" y="75.6">G16</text>
<text x="303.1" y="75.6">CLK</text>
<text x="455.3" y="73.9">SDA</text>
<text x="455.3" y="77.4">SCL</text>
<text x="554.8" y="74">CS</text>
<text x="554.9" y="77.5">G12</text>
<text x="455.2" y="80.9">G35</text>
<text x="554.8" y="81">G11</text>
<text x="300.6" y="89.7">MISO</text>
<text x="455.3" y="84.5">G36</text>
<text x="455.3" y="88">G37</text>
<text x="554.9" y="84.6">G10</text>
<text x="555.1" y="88">G9</text>
<text x="455.4" y="95">G39</text>
<text x="455.6" y="91.5">G38</text>
<text x="554.9" y="95.1">G7</text>
<text x="555.3" y="91.5">G8</text>
<text x="455.4" y="98.5">G40</text>
<text x="554.9" y="98.7">G6</text>
<text x="455.3" y="102.1">G41</text>
<text x="455.4" y="105.6">G42</text>
<text x="554.8" y="102.2">G5</text>
<text x="554.9" y="105.7">G4</text>
<text x="41.7" y="112.6">EN</text>
<text x="98.1" y="112.6">EN</text>
<text x="451.9" y="112.7">RXD0</text>
<text x="452.1" y="109.2">TXD0</text>
<text x="554.4" y="112.6">MISO</text>
<text x="554.8" y="109.2">G3</text>
<text x="455.5" y="119.8">G46</text>
<text x="455.5" y="116.2">G45</text>
<text x="554.8" y="116.3">G1</text>
<text x="554.9" y="119.8">BOOT</text>
<text x="458.2" y="123.3">EN</text>
<text x="49.5" y="169.1">BOOT</text>
<text x="214.4" y="169.2">3VREG</text>
<text x="159.7" y="179.7">3VREG</text>
<text x="315.4" y="177.9">CLK</text>
<text x="369" y="177.8">MOSI</text>
<text x="317.8" y="181.4">G12</text>
<text x="317.9" y="184.9">G11</text>
<text x="368.1" y="181.6">CS</text>
<text x="314.4" y="188.5">DAC2</text>
<text x="318.7" y="191.8">G9</text>
<text x="367.3" y="188.5">DAC1</text>
<text x="368.2" y="191.9">G10</text>
<text x="316" y="195.4">G21</text>
<text x="368.1" y="195.5">G8</text>
<text x="313.1" y="202.7">MISO</text>
<text x="318.7" y="199.2">G6</text>
<text x="368.1" y="202.7">G7</text>
<text x="481" y="200.8">V3</text>
<text x="510.3" y="200.9">RXD0</text>
<text x="317" y="209.7">G4</text>
<text x="368.1" y="206.1">G5</text>
<text x="510.2" y="204.5">TXD0</text>
<text x="514.5" y="207.9">V3</text>
<text x="573.5" y="207.9">DTR</text>
<text x="573.5" y="204.3">RTS</text>
<text x="317" y="213.3">G1</text>
<text x="369.9" y="213.1">G3</text>
<text x="511.5" y="215.4">USU-</text>
<text x="511.5" y="211.9">USU+</text>
<text x="438.7" y="217.9" transform="rotate(-90 438.7 217.9)">USBD+</text>
<text x="446.3" y="217.2" transform="rotate(-90 446.3 217.2)">USBD+</text>
<text x="452.8" y="218.5" transform="rotate(-90 452.8 218.5)">USU+</text>
<text x="45.1" y="236.1">3VREG</text>
<text x="55" y="243.1">5VBUS</text>
<text x="158.8" y="252">CHRG</text>
<text x="231.3" y="252">PROG</text>
<text x="246.3" y="259">5VBUS</text>
<text x="439.2" y="266.6" transform="rotate(-90 439.2 266.6)">USBD-</text>
<text x="445.8" y="266.9" transform="rotate(-90 445.8 266.9)">USBD-</text>
<text x="452.3" y="264.7" transform="rotate(-90 452.3 264.7)">USU-</text>
<text x="533.6" y="264.2">EN</text>
<text x="472.4" y="271.4">DTR</text>
<text x="310.6" y="278.5">5VBUS</text>
<text x="366.6" y="278.4">SDA</text>
<text x="530.4" y="278.5">2RT</text>
<text x="310.4" y="286">USBD+</text>
<text x="310.6" y="282.1">5VBUS</text>
<text x="366.9" y="286">USBD-</text>
<text x="366.9" y="282.1">SCL</text>
<text x="498.7" y="285.9" transform="rotate(-90 498.7 285.9)">2DT</text>
<text x="531.9" y="285.6">BOOT</text>
<text x="51.5" y="290.8">VUSB</text>
<text x="73.5" y="290.8">5VBUS</text>
<text x="314.3" y="292.5">G37</text>
<text x="314.3" y="289">G35</text>
<text x="367.2" y="292.7">G38</text>
<text x="367.2" y="289.2">G36</text>
<text x="472.9" y="292.5">RTS</text>
<text x="162.9" y="294.4">BATDIODE</text>
<text x="218.8" y="296.1">CHRG</text>
<text x="314.3" y="296">G39</text>
<text x="314.3" y="299.7">G41</text>
<text x="367.2" y="299.7">G42</text>
<text x="367.2" y="296.1">G40</text>
<text x="532.2" y="299.7">2DT</text>
<text x="189.9" y="301.4">BATDIODE</text>
<text x="312.6" y="303.1">RXD0</text>
<text x="159" y="310.2">PROG</text>
<text x="312.7" y="306.7">TXD0</text>
<text x="316.7" y="310.2">EN</text>
<text x="367.2" y="310.2">G46</text>
<text x="367.2" y="306.7">G45</text>
<text x="498.6" y="306.1" transform="rotate(-90 498.6 306.1)">2RT</text>
<text x="195.2" y="313.7">BATDIODE</text>
<text x="243.7" y="313.7">5VBUS</text>
<text x="366.2" y="313.7">BOOT</text>
</g>
<g font-size="3.9" fill="#800">
<text x="473.1" y="322.3">TITLE:</text>
<text x="601.7" y="327">REV:</text>
<text x="510" y="336.5">Company:</text>
<text x="601.4" y="337.1">Sheet: 1/1</text>
<text x="510" y="344.2">Date:</text>
<text x="559" y="344.3">Drawn By: Jeremy Littler</text>
</g>
<g font-size="3.2" fill="#800">
<text x="41.6" y="6.8">1</text>
<text x="110.8" y="6.8">2</text>
<text x="179.9" y="6.8">3</text>
<text x="249.1" y="6.8">4</text>
<text x="318.2" y="6.8">5</text>
<text x="387.3" y="6.8">6</text>
<text x="456.5" y="6.8">7</text>
<text x="525.6" y="6.8">8</text>
<text x="4.1" y="41.9">A</text>
<text x="628.5" y="41.9">A</text>
<text x="4.1" y="111">B</text>
<text x="628.5" y="111">B</text>
<text x="4.1" y="180.2">C</text>
<text x="628.5" y="180.2">C</text>
<text x="4.1" y="249.3">D</text>
<text x="628.5" y="249.3">D</text>
<text x="41.6" y="349">1</text>
<text x="110.8" y="349">2</text>
<text x="179.9" y="349">3</text>
<text x="249.1" y="349">4</text>
<text x="318.2" y="349">5</text>
<text x="387.3" y="349">6</text>
<text x="456.5" y="349">7</text>
<text x="525.6" y="349">8</text>
</g>
<g font-size="3.2" fill="#000080">
<text x="52.1" y="26.1">USB2</text>
<text x="198.3" y="29.6">100</text>
<text x="206.4" y="24.9">BL</text>
<text x="199" y="36.6">R9</text>
<text x="283.4" y="57.8">.1uF/100nF NP</text>
<text x="199" y="71.9">220</text>
<text x="199" y="68.7">R3</text>
<text x="206.8" y="66.6">PS1240P02CT3</text>
<text x="210.4" y="70.2">BUZZER</text>
<text x="58.4" y="103.7">RST</text>
<text x="59.5" y="107.3">EN</text>
<text x="81.7" y="103.7">R12</text>
<text x="81.7" y="107.2">10K</text>
<text x="82.9" y="117.8">C1</text>
<text x="82.3" y="121.3">.1uF/100nF NP</text>
<text x="171.1" y="142.5">C8</text>
<text x="190.5" y="142.5">C9</text>
<text x="211.7" y="142.5">C10</text>
<text x="232.8" y="142.5">C14</text>
<text x="171.1" y="145.7">10uF</text>
<text x="190.5" y="145.7">10uF</text>
<text x="211.7" y="145.7">10uF</text>
<text x="232.8" y="145.7">10uF</text>
<text x="505.9" y="147.8">U1</text>
<text x="493.9" y="151.4">ESP32-S2-WROVER</text>
<text x="71.2" y="161.9">BT</text>
<text x="343.3" y="170.7">RH</text>
<text x="344" y="168.9">J1</text>
<text x="185.2" y="184.9">C2</text>
<text x="204.6" y="184.9">C5</text>
<text x="229.3" y="184.8">C4</text>
<text x="185.2" y="188">10uF</text>
<text x="204.6" y="188">10uF</text>
<text x="228.7" y="188.4">.1uF/100nF NP</text>
<text x="540.4" y="190.1">CH340C</text>
<text x="541.4" y="186.6">UART2</text>
<text x="481" y="209.6">.1uF/100nF NP</text>
<text x="485.6" y="206">C15</text>
<text x="87.7" y="220.1">VR</text>
<text x="78.6" y="225.4">BL9110-330BPFB</text>
<text x="458.6" y="236">SW2</text>
<text x="74.1" y="244.8">C3</text>
<text x="199.7" y="244.8">CH</text>
<text x="74.1" y="248">10uF</text>
<text x="514" y="258.9">L8050QLT1G</text>
<text x="241.7" y="269.5">C11</text>
<text x="342.2" y="269.4">J2</text>
<text x="502.4" y="267.7">10K</text>
<text x="502.4" y="264.5">R2</text>
<text x="595.8" y="267.8">Q1</text>
<text x="199.6" y="274.8">CN1</text>
<text x="241.7" y="272.7">1uF</text>
<text x="342.2" y="272.6">4</text>
<text x="68.5" y="278.3">D1</text>
<text x="194.8" y="278.4">PH2.0-2PWB</text>
<text x="216" y="281.8">100</text>
<text x="216.6" y="278.3">R7</text>
<text x="589.8" y="276.6">M8050_C34431</text>
<text x="56.7" y="283.6">B5819W_C181206</text>
<text x="504.1" y="285.7">R4</text>
<text x="504.1" y="288.8">10K</text>
<text x="597.6" y="297.4">L8050QLT1G</text>
<text x="227.2" y="303">D2</text>
<text x="512.3" y="304.8">L8050QLT1G</text>
<text x="172.5" y="311.7">2K</text>
<text x="172.5" y="308.6">R1</text>
<text x="215.4" y="308.3">B5819W_C181206</text>
</g>
<g font-size="3.2" fill="#f00">
<text x="55.1" y="33.1">VCC</text>
<text x="63.5" y="31.6">1</text>
<text x="326.1" y="66.9">4</text>
<text x="331.6" y="68.3">VDD</text>
<text x="550.1" y="197.1">VCC</text>
<text x="557.4" y="195.7">16</text>
<text x="71.9" y="238">3</text>
<text x="75.4" y="239.8">VDD</text>
<text x="217.1" y="257.4">4</text>
<text x="209.1" y="259.2">VCC</text>
</g>
<g font-size="3.2">
<text x="63.5" y="35.2">2</text>
<text x="361.2" y="30.2" transform="rotate(-90 361.2 30.2)">12</text>
<text x="382.4" y="30.2" transform="rotate(-90 382.4 30.2)">13</text>
<text x="56.7" y="40.1">D+</text>
<text x="57.8" y="36.6">D-</text>
<text x="63.5" y="38.7">3</text>
<text x="362.7" y="38.2" transform="rotate(-90 362.7 38.2)">G1</text>
<text x="383.8" y="38.2" transform="rotate(-90 383.8 38.2)">G2</text>
<text x="54.5" y="47.2">GND</text>
<text x="58" y="43.6">ID</text>
<text x="63.5" y="42.2">4</text>
<text x="63.5" y="45.8">5</text>
<text x="326.1" y="45.8">1</text>
<text x="331.6" y="47.2">DAT2/RESERVED</text>
<text x="326.1" y="52.8">2</text>
<text x="326.1" y="59.9">3</text>
<text x="331.6" y="54.2">CD/DAT3/CABLE SELECT (CS)/SLAVE SELECT</text>
<text x="331.6" y="61.3">CMD - DI - MOSI - INPUT TO MODULE</text>
<text x="326.1" y="74">5</text>
<text x="331.6" y="75.4">CLK - (SCLK)- SCK - SERIAL CLOCK</text>
<text x="326.1" y="81">6</text>
<text x="331.6" y="82.4">VSS</text>
<text x="326.1" y="88.1">7</text>
<text x="331.6" y="89.5">DAT0 - DO - MISO - OUTPUT FROM MODULE</text>
<text x="326.1" y="95.1">8</text>
<text x="331.6" y="96.6">DAT1/RESERVED</text>
<text x="326.1" y="102.2">9</text>
<text x="331.6" y="103.6">CD - NOT REQUIRED</text>
<text x="366.2" y="107.8" transform="rotate(-90 366.2 107.8)">G3</text>
<text x="380.3" y="107.8" transform="rotate(-90 380.3 107.8)">G4</text>
<text x="364.8" y="115.4" transform="rotate(-90 364.8 115.4)">10</text>
<text x="378.9" y="115.4" transform="rotate(-90 378.9 115.4)">11</text>
<text x="71.9" y="231">1</text>
<text x="75.4" y="232.7">GND</text>
<text x="186.5" y="253.9">2</text>
<text x="190" y="255.7">GND</text>
</g>
<g font-size="3.2" fill="#00f">
<text x="491.8" y="61.8" transform="rotate(-90 491.8 61.8)">26</text>
<text x="495.3" y="61.8" transform="rotate(-90 495.3 61.8)">25</text>
<text x="498.8" y="61.8" transform="rotate(-90 498.8 61.8)">24</text>
<text x="502.4" y="61.8" transform="rotate(-90 502.4 61.8)">23</text>
<text x="505.9" y="61.8" transform="rotate(-90 505.9 61.8)">22</text>
<text x="509.4" y="61.8" transform="rotate(-90 509.4 61.8)">21</text>
<text x="512.9" y="61.8" transform="rotate(-90 512.9 61.8)">20</text>
<text x="516.5" y="61.8" transform="rotate(-90 516.5 61.8)">19</text>
<text x="520" y="61.8" transform="rotate(-90 520 61.8)">18</text>
<text x="523.5" y="61.8" transform="rotate(-90 523.5 61.8)">17</text>
<text x="493.5" y="70.6" transform="rotate(-90 493.5 70.6)">GND</text>
<text x="497.1" y="71.2" transform="rotate(-90 497.1 71.2)">IO26</text>
<text x="500.6" y="71.2" transform="rotate(-90 500.6 71.2)">IO21</text>
<text x="518.2" y="71.2" transform="rotate(-90 518.2 71.2)">IO16</text>
<text x="208.8" y="74.3">+</text>
<text x="475.6" y="72.2">27</text>
<text x="475.6" y="75.7">28</text>
<text x="481.1" y="74">IO33</text>
<text x="481.1" y="77.5">IO34</text>
<text x="504.1" y="77.6" transform="rotate(-90 504.1 77.6)">IO20-D+</text>
<text x="507.6" y="76.5" transform="rotate(-90 507.6 76.5)">IO19-D-</text>
<text x="527.1" y="77.5">IO12</text>
<text x="527.1" y="74">IO13</text>
<text x="536.4" y="75.7">15</text>
<text x="536.4" y="72.2">16</text>
<text x="475.6" y="79.3">29</text>
<text x="475.6" y="82.8">30</text>
<text x="481.1" y="81">IO35</text>
<text x="511.2" y="81.4" transform="rotate(-90 511.2 81.4)">IO18-DAC2</text>
<text x="514.7" y="81.4" transform="rotate(-90 514.7 81.4)">IO17-DAC1</text>
<text x="521.8" y="81.3" transform="rotate(-90 521.8 81.3)">IO15-MOSI</text>
<text x="525.3" y="78.8" transform="rotate(-90 525.3 78.8)">IO14-CLK</text>
<text x="527.1" y="81">IO11</text>
<text x="536.4" y="82.8">13</text>
<text x="536.4" y="79.3">14</text>
<text x="475.6" y="86.3">31</text>
<text x="475.6" y="89.9">32</text>
<text x="481.1" y="84.6">IO36</text>
<text x="481.1" y="88.1">IO37</text>
<text x="527.1" y="84.6">IO10</text>
<text x="529.1" y="88.1">IO9</text>
<text x="536.4" y="89.9">11</text>
<text x="536.4" y="86.3">12</text>
<text x="475.6" y="93.4">33</text>
<text x="481.1" y="91.6">IO38</text>
<text x="481.1" y="95.1">IO39</text>
<text x="529.1" y="95.1">IO7</text>
<text x="529.1" y="91.6">IO8</text>
<text x="536.4" y="93.4">10</text>
<text x="475.6" y="96.9">34</text>
<text x="475.6" y="100.4">35</text>
<text x="481.1" y="98.7">IO40</text>
<text x="529.1" y="98.7">IO6</text>
<text x="536.4" y="100.4">8</text>
<text x="536.4" y="96.9">9</text>
<text x="475.6" y="104">36</text>
<text x="475.6" y="107.5">37</text>
<text x="481.1" y="102.2">IO41</text>
<text x="481.1" y="105.7">IO42</text>
<text x="529.1" y="105.7">IO4</text>
<text x="529.1" y="102.2">IO5</text>
<text x="536.4" y="107.5">6</text>
<text x="536.4" y="104">7</text>
<text x="56.2" y="111">4</text>
<text x="65.3" y="111">3</text>
<text x="475.6" y="111">38</text>
<text x="481.1" y="109.3">IO44 TXD0</text>
<text x="481.1" y="112.8">IO43 RXD0</text>
<text x="519" y="112.8">IO2-MISO</text>
<text x="529.1" y="109.3">IO3</text>
<text x="536.4" y="111">5</text>
<text x="475.6" y="114.5">39</text>
<text x="475.6" y="118.1">40</text>
<text x="481.1" y="116.3">IO45</text>
<text x="481.1" y="119.8">IO46-IN</text>
<text x="517.4" y="119.8">BOOT -IO0</text>
<text x="518.8" y="116.3">IO1-BUZZ</text>
<text x="536.4" y="118.1">3</text>
<text x="536.4" y="114.5">4</text>
<text x="56.2" y="121.6">2</text>
<text x="65.3" y="121.6">1</text>
<text x="475.6" y="121.6">41</text>
<text x="475.6" y="125.1">42</text>
<text x="481.1" y="123.4">EN - RESET</text>
<text x="528.7" y="123.4">3V3</text>
<text x="536.4" y="125.1">1</text>
<text x="536.4" y="121.6">2</text>
<text x="475.6" y="128.7">43</text>
<text x="481.1" y="126.9">GND</text>
<text x="481.1" y="130.4">EPAD</text>
<text x="527.6" y="126.9">GND</text>
<text x="70.3" y="167.5">4</text>
<text x="79.4" y="167.5">3</text>
<text x="70.3" y="178">2</text>
<text x="79.4" y="178">1</text>
<text x="339.4" y="177.7">CK</text>
<text x="346.9" y="177.7">MO</text>
<text x="339.4" y="181.2">12</text>
<text x="339.4" y="184.7">11</text>
<text x="347.7" y="181.2">CS</text>
<text x="349.6" y="184.7">G</text>
<text x="339.4" y="188.3">D2</text>
<text x="339.4" y="191.8">9</text>
<text x="347.6" y="188.3">D1</text>
<text x="348" y="191.8">10</text>
<text x="339.4" y="195.3">21</text>
<text x="350.1" y="195.3">8</text>
<text x="532.4" y="195.7">1</text>
<text x="536.9" y="197.1">GND</text>
<text x="339.4" y="198.9">6</text>
<text x="339.4" y="202.4">MI</text>
<text x="349.6" y="198.9">G</text>
<text x="350.1" y="202.4">7</text>
<text x="532.4" y="202.7">3</text>
<text x="532.4" y="199.2">2</text>
<text x="536.9" y="200.6">TXD</text>
<text x="548.4" y="200.6">R232</text>
<text x="557.4" y="199.2">15</text>
<text x="557.4" y="202.7">14</text>
<text x="339.4" y="205.9">G</text>
<text x="339.4" y="209.4">4</text>
<text x="347.9" y="209.4">3V</text>
<text x="350.1" y="205.9">5</text>
<text x="532.4" y="209.8">5</text>
<text x="532.4" y="206.3">4</text>
<text x="536.9" y="207.7">V3</text>
<text x="536.9" y="204.2">RXD</text>
<text x="547.5" y="207.7">DTR#</text>
<text x="547.8" y="204.2">RTS#</text>
<text x="557.4" y="206.3">13</text>
<text x="557.4" y="209.8">12</text>
<text x="339.4" y="213">1</text>
<text x="350.1" y="213">3</text>
<text x="532.4" y="213.3">6</text>
<text x="536.9" y="214.7">D-</text>
<text x="536.9" y="211.2">D+</text>
<text x="547" y="211.2">DCD#</text>
<text x="550.5" y="214.7">RI#</text>
<text x="557.4" y="213.3">11</text>
<text x="339.4" y="216.5">3V</text>
<text x="347.9" y="216.5">3V</text>
<text x="532.4" y="220.4">8</text>
<text x="532.4" y="216.9">7</text>
<text x="536.9" y="221.8">NC.</text>
<text x="536.9" y="218.3">NC.</text>
<text x="547.3" y="218.3">DSR#</text>
<text x="547.7" y="221.8">CTS#</text>
<text x="557.4" y="216.9">10</text>
<text x="559.2" y="220.4">9</text>
<text x="437.1" y="229.6" transform="rotate(-90 437.1 229.6)">6</text>
<text x="444.1" y="229.6" transform="rotate(-90 444.1 229.6)">5</text>
<text x="451.2" y="229.6" transform="rotate(-90 451.2 229.6)">4</text>
<text x="508" y="229.6">Note: CH340B will Also Work</text>
<text x="71.9" y="234.5">2</text>
<text x="75.4" y="236.3">VOUT</text>
<text x="88.5" y="236.3">VOUT</text>
<text x="99" y="234.5">4</text>
<text x="437.1" y="245.7" transform="rotate(-90 437.1 245.7)">3</text>
<text x="444.1" y="245.7" transform="rotate(-90 444.1 245.7)">2</text>
<text x="451.2" y="245.7" transform="rotate(-90 451.2 245.7)">1</text>
<text x="186.5" y="250.4">1</text>
<text x="217.1" y="250.4">5</text>
<text x="186.5" y="257.4">3</text>
<text x="190" y="252.1">CHRG</text>
<text x="206.6" y="252.1">PROG</text>
<text x="592.7" y="256">Alternate</text>
<text x="190" y="259.2">BAT</text>
<text x="517.9" y="271.2">B DT</text>
<text x="521.4" y="272.6" transform="rotate(-90 521.4 272.6)">E C</text>
<text x="195.4" y="280.4">4</text>
<text x="208.3" y="280.4">3</text>
<text x="337.6" y="281.8">5V</text>
<text x="337.6" y="278.2">5V</text>
<text x="345.7" y="278.2">SD</text>
<text x="345.9" y="281.8">SC</text>
<text x="198.9" y="282.1">4</text>
<text x="202.5" y="284.7" transform="rotate(-90 202.5 284.7)">1</text>
<text x="204.8" y="282.1">3</text>
<text x="206" y="284.7" transform="rotate(-90 206 284.7)">2</text>
<text x="337.6" y="285.3">D+</text>
<text x="346.4" y="285.3">D-</text>
<text x="590.9" y="282.5">Preferred</text>
<text x="200.7" y="288.2" transform="rotate(-90 200.7 288.2)">1</text>
<text x="204.3" y="288.2" transform="rotate(-90 204.3 288.2)">2</text>
<text x="337.6" y="292.3">37</text>
<text x="337.6" y="288.8">35</text>
<text x="346.3" y="292.3">38</text>
<text x="346.3" y="288.8">36</text>
<text x="516.1" y="292.3">B RT</text>
<text x="519.6" y="293.8" transform="rotate(-90 519.6 293.8)">E C</text>
<text x="337.6" y="299.4">41</text>
<text x="337.6" y="295.9">39</text>
<text x="346.3" y="299.4">42</text>
<text x="346.3" y="295.9">40</text>
<text x="593.7" y="294.1">B DT1</text>
<text x="597.3" y="295.5" transform="rotate(-90 597.3 295.5)">E C</text>
<text x="337.6" y="302.9">RXD</text>
<text x="347.8" y="302.9">G</text>
<text x="337.6" y="310">EN</text>
<text x="337.6" y="306.5">TXD 45</text>
<text x="346.3" y="310">46</text>
<text x="548.6" y="307.2">0.8A 25V 0.225W NPN SOT-23(SOT-23-3)</text>
<text x="548.6" y="310.3">Bipolar Transistors - BJT ROHS</text>
<text x="337.6" y="317">3V</text>
<text x="337.6" y="313.5">G</text>
<text x="346.1" y="317">3V</text>
<text x="348.3" y="313.5">0</text>
</g>
<g font-size="1.8" fill="#00f">
<text x="440.3" y="229.4">B</text>
<text x="447.5" y="230.3">A</text>
<text x="440.3" y="245.6">B</text>
<text x="447.5" y="244.5">A</text>
</g>
<g font-size="1.8" fill="#000080">
<text x="194" y="264.8">RIGHT ANGLE 6.3mm</text>
<text x="194" y="266.6">From Pins to Face</text>
</g>
</svg>
